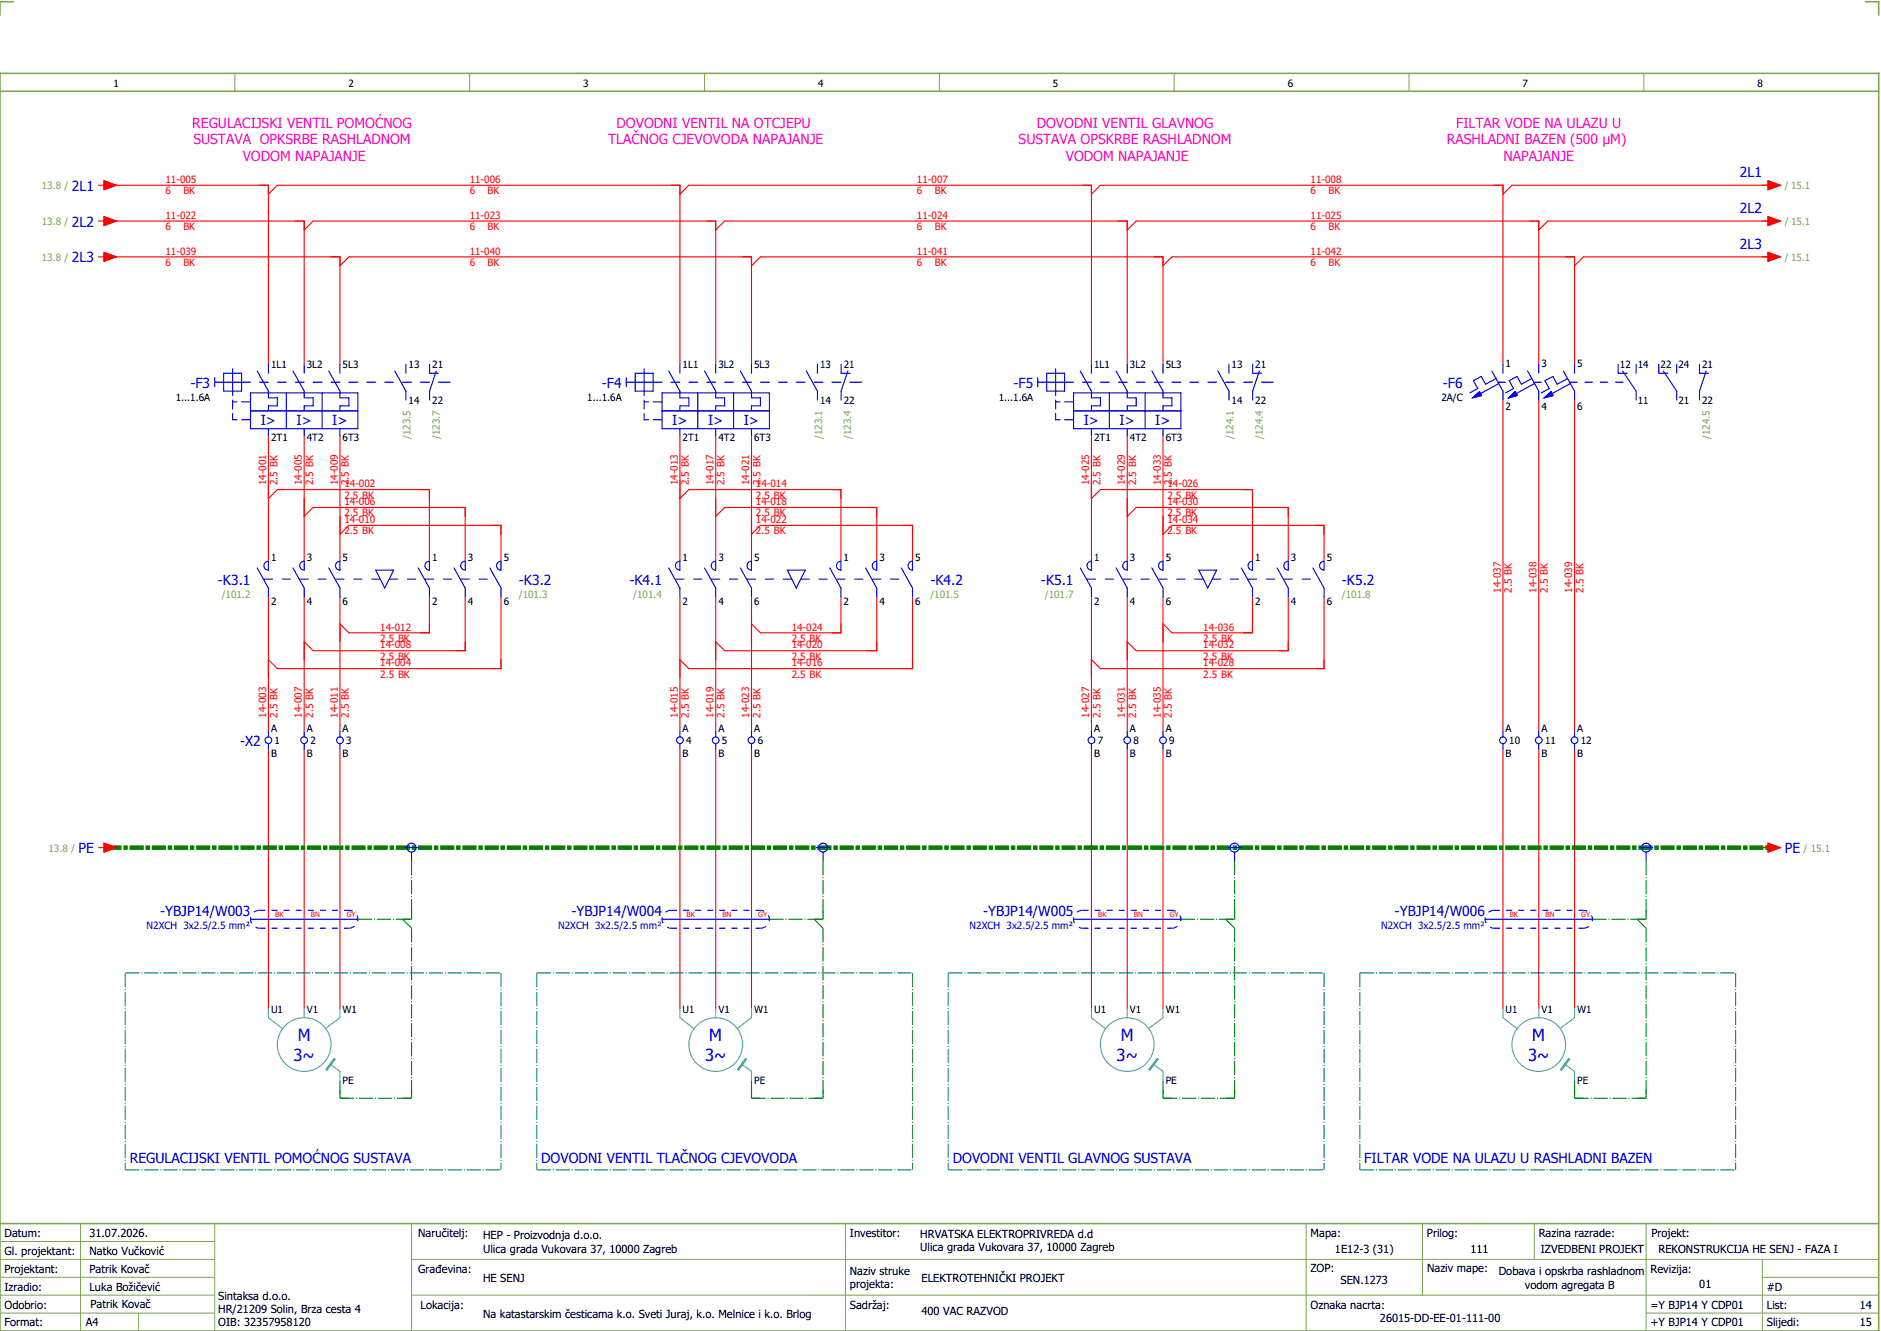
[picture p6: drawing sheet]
<svg xmlns="http://www.w3.org/2000/svg" width="421mm" height="297mm" viewBox="0 0 421 297" stroke-linecap="round" stroke-linejoin="round" font-family="sans-serif">
<path d="M0 16.4h420v281h-420zM3 .4h-3v3M417 .4h3v3M0 20.4h420M0 273.4h420" fill="none" stroke="#7ca552" stroke-width=".35"/>
<g fill="none" stroke="#7ca552" stroke-width=".22">
<path d="M52.5 16.4v4M105 16.4v4M157.5 16.4v4M210 16.4v4M262.5 16.4v4M315 16.4v4M367.5 16.4v4M0 277.4h48M18 273.4v24M48 273.4v24M92 273.4v24M189 273.4v24"/>
<path d="M292 273.4v23.8M318 273.4v16M343 273.4v8M368 273.4v23.8M0 281.4h48M0 285.4h47.8M0 293.4h47.8M31 293.4v4M47.8 289.4h-47.8M92 281.4h328M92 289.4h328M368 293.4h52"/>
<path d="M394 285.4h26M394 281.4v15.8"/>
</g>
<g fill="none" stroke="#f00" stroke-width=".25">
<path d="M22 41.4h1.2M22 49.4h1.2M22 57.4h1.2M23.2 40.4l2.8 1-2.8 1zM23.2 48.4l2.8 1-2.8 1zM23.2 56.4l2.8 1-2.8 1zM24 41.4h36v40M24 49.4h44v32M24 57.4h52v24M60 43.4l2-2h90v40M68 51.4l2-2h90v32M76 59.4l2-2h90v24"/>
<path d="M152 43.4l2-2h90v40M160 51.4l2-2h90v32M168 59.4l2-2h90v24M244 43.4l2-2h90v40M252 51.4l2-2h90v32M260 59.4l2-2h90v24M395.2 40.4l2.8 1-2.8 1zM395.2 48.4l2.8 1-2.8 1zM395.2 56.4l2.8 1-2.8 1zM396 41.4h-58l-2 2M396 49.4h-50l-2 2M396 57.4h-42l-2 2"/>
<path d="M60 97.4v28M68 97.4v28M76 97.4v28M152 97.4v28M160 97.4v28M168 97.4v28M244 97.4v28M252 97.4v28M260 97.4v28M336 89.4v74M344 89.4v74M352 89.4v74"/>
<path d="M60 111.4l2-2h34v16M68 115.4l2-2h34v12M76 119.4l2-2h34v8M152 111.4l2-2h34v16M160 115.4l2-2h34v12M168 119.4l2-2h34v8M244 111.4l2-2h34v16M252 115.4l2-2h34v12M260 119.4l2-2h34v8M60 133.4v30M68 133.4v30M76 133.4v30"/>
<path d="M96 133.4v8h-18l-2-2M104 133.4v12h-34l-2-2M112 133.4v16h-50l-2-2M152 133.4v30M160 133.4v30M168 133.4v30M188 133.4v8h-18l-2-2M196 133.4v12h-34l-2-2M204 133.4v16h-50l-2-2M244 133.4v30M252 133.4v30M260 133.4v30"/>
<path d="M280 133.4v8h-18l-2-2M288 133.4v12h-34l-2-2M296 133.4v16h-50l-2-2M60 167.4v58M68 167.4v58M76 167.4v58M152 167.4v58M160 167.4v58M168 167.4v58M244 167.4v58M252 167.4v58M260 167.4v58"/>
<path d="M336 167.4v58M344 167.4v58M352 167.4v58M22 189.4h1.2M23.2 188.4l2.8 1-2.8 1zM394 189.4h1.2M395.2 188.4l2.8 1-2.8 1z"/>
</g>
<g fill="none" stroke="#00be00" stroke-width=".25" stroke-dasharray="3.2 .4 .3 .4" stroke-linecap="butt">
<path d="M92 192.4v13M184 192.4v13M276 192.4v13M368 192.4v13M80 205.4h12M90 205.4h2M90 205.4l2 2M92 207.4v38M92 203.4v2M172 205.4h12M182 205.4h2M182 205.4l2 2"/>
<path d="M184 207.4v38M184 203.4v2M264 205.4h12M274 205.4h2M274 205.4l2 2M276 207.4v38M276 203.4v2M356 205.4h12M366 205.4h2M366 205.4l2 2M368 207.4v38M368 203.4v2"/>
<path d="M76 245.4h16M76 241.4v4M76 243.4v2M76 245.4h2M90 245.4h2M92 243.4v2M168 245.4h16M168 241.4v4M168 243.4v2M168 245.4h2M182 245.4h2M184 243.4v2"/>
<path d="M260 245.4h16M260 241.4v4M260 243.4v2M260 245.4h2M274 245.4h2M276 243.4v2M352 245.4h16M352 241.4v4M352 243.4v2M352 245.4h2M366 245.4h2M368 243.4v2"/>
</g>
<path d="M24 189.4h372" fill="none" stroke="#008000" stroke-width="1" stroke-dasharray="3.2 .4 1 .4" stroke-linecap="butt"/>
<path d="M59 129.4h26M87 129.4h23.9M151 129.4h26M179 129.4h23.9M243 129.4h26M271 129.4h23.9" fill="none" stroke="#00f" stroke-width=".25" stroke-dasharray="2 2" stroke-linecap="butt"/>
<g fill="none" stroke="#00f" stroke-width=".25">
<path d="M48 85.4h8M48 84.4v2M50 83.4h4v4h-4zM52 89.8h1M52 92.4v1.4h1M52 82.4v6M52 89.4v2M54 89.8h2M54 93.8h2M56 87.8h24v8h-24zM56 91.8h24M57.5 82.9l2.5 4.5v1.5h2v1.8h-2v1.1"/>
<path d="M58 85.4h2M60 81.4v2M60 95.8v1.6M62 85.4h2M64 87.8v8M65.5 82.9l2.5 4.5v1.5h2v1.8h-2v1.1M66 85.4h2M68 81.4v2M68 95.8v1.6M70 85.4h2M72 87.8v8M73.5 82.9l2.5 4.5v1.5h2v1.8h-2v1.1"/>
<path d="M74 85.4h2M76 81.4v2M76 95.8v1.6M78 85.4h2M82 85.4h2M86 85.4h2M88.2 82.9l2.5 4.5v2M90 85.4h2M90.7 81.4v2M94 85.4h2M96 81.4v2h2M97.5 82.9l-1.5 4.5v2"/>
<path d="M98 85.4h2.6M140 85.4h8M140 84.4v2M142 83.4h4v4h-4zM144 89.8h1M144 92.4v1.4h1M144 82.4v6M144 89.4v2M146 89.8h2M146 93.8h2M148 87.8h24v8h-24zM148 91.8h24"/>
<path d="M149.5 82.9l2.5 4.5v1.5h2v1.8h-2v1.1M150 85.4h2M152 81.4v2M152 95.8v1.6M154 85.4h2M156 87.8v8M157.5 82.9l2.5 4.5v1.5h2v1.8h-2v1.1M158 85.4h2M160 81.4v2M160 95.8v1.6M162 85.4h2M164 87.8v8"/>
<path d="M165.5 82.9l2.5 4.5v1.5h2v1.8h-2v1.1M166 85.4h2M168 81.4v2M168 95.8v1.6M170 85.4h2M174 85.4h2M178 85.4h2M180.3 82.9l2.4 4.5v2M182 85.4h2M182.7 81.4v2M186 85.4h2M188 81.4v2h2"/>
<path d="M188 87.4v2M189.5 82.9l-1.5 4.5M190 85.4h2.6M232 85.4h8M232 84.4v2M234 83.4h4v4h-4zM236 82.4v6M236 89.4v2M236 92.4v1.4h1M236 89.8h1M238 89.8h2M238 93.8h2"/>
<path d="M240 87.8h24v8h-24zM240 91.8h24M241.5 82.9l2.5 4.5v1.5h2v1.8h-2v1.1M242 85.4h2M244 81.4v2M244 95.8v1.6M246 85.4h2M248 87.8v8M249.5 82.9l2.5 4.5v1.5h2v1.8h-2v1.1M250 85.4h2M252 81.4v2M252 95.8v1.6"/>
<path d="M254 85.4h2M256 87.8v8M257.5 82.9l2.5 4.5v1.5h2v1.8h-2v1.1M258 85.4h2M260 81.4v2M260 95.8v1.6M262 85.4h2M266 85.4h2M270 85.4h2M272.2 82.9l2.6 4.5v2M274 85.4h2M274.7 81.4v2"/>
<path d="M278 85.4h2M280 81.4v2h2M281.5 82.9l-1.5 4.5v2M282 85.4h2.7M329.2 88.9l1.5-1.4 .5 .9zM333.5 82.9l2.5 4.5v2M334.4 84.6l-2.3 1.3-1-1.8-1.7 1 1 1.7-1.8 1M334.9 85.4h1.7M335.1 85.7l-4.1 2.2M336 81.4v2M337.2 88.9l1.5-1.4 .5 .9zM341.5 82.9l2.5 4.5v2"/>
<path d="M342.4 84.6l-2.3 1.3-1-1.8-1.7 1 1 1.7-1.8 1M342.9 85.4h1.7M343.1 85.7l-4.1 2.2M344 81.4v2M345.2 88.9l1.5-1.4 .5 .9zM349.5 82.9l2.5 4.5v2M350.4 84.6l-2.3 1.3-1-1.8-1.7 1 1 1.7-1.8 1M350.9 85.4h1.7M351.1 85.7l-4.1 2.2M352 81.4v2M354.3 85.4h1.7M357.7 85.4h1.7"/>
<path d="M361.2 85.4h1.7M361.7 81.4v2h2M362.8 82.9l3 4.5v2M365.7 81.4v2M370.8 81.4v2h2M371.8 82.9l3 4.5v2M374.8 81.4v2M379.9 81.4v2h2M381.4 82.9l-1.5 4.5v2M57.5 126.9l2.5 4.5v2M59.3 125.7l.7-.3v2a1 1 0 0 1-.9-.6 1 1 0 0 1 .2-1.1zM65.5 126.9l2.5 4.5v2"/>
<path d="M67.3 125.7l.7-.3v2a1 1 0 0 1-.9-.6 1 1 0 0 1 .2-1.1zM73.5 126.9l2.5 4.5v2M75.3 125.7l.7-.3v2a1 1 0 0 1-.9-.6 1 1 0 0 1 .2-1.1zM84 127.4h4l-2 4zM93.5 126.9l2.5 4.5v2M95.3 125.7l.7-.3v2a1 1 0 0 1-.9-.6 1 1 0 0 1 .2-1.1zM101.5 126.9l2.5 4.5v2M103.3 125.7l.7-.3v2a1 1 0 0 1-.9-.6 1 1 0 0 1 .2-1.1zM109.5 126.9l2.5 4.5v2M111.3 125.7l.7-.3v2a1 1 0 0 1-.9-.6 1 1 0 0 1 .2-1.1zM149.5 126.9l2.5 4.5v2M151.3 125.7l.7-.3v2a1 1 0 0 1-.9-.6 1 1 0 0 1 .2-1.1z"/>
<path d="M157.5 126.9l2.5 4.5v2M159.3 125.7l.7-.3v2a1 1 0 0 1-.9-.6 1 1 0 0 1 .2-1.1zM165.5 126.9l2.5 4.5v2M167.3 125.7l.7-.3v2a1 1 0 0 1-.9-.6 1 1 0 0 1 .2-1.1zM176 127.4h4l-2 4zM185.5 126.9l2.5 4.5v2M187.3 125.7l.7-.3v2a1 1 0 0 1-.9-.6 1 1 0 0 1 .2-1.1zM193.5 126.9l2.5 4.5v2M195.3 125.7l.7-.3v2a1 1 0 0 1-.9-.6 1 1 0 0 1 .2-1.1zM201.5 126.9l2.5 4.5v2M203.3 125.7l.7-.3v2a1 1 0 0 1-.9-.6 1 1 0 0 1 .2-1.1zM241.5 126.9l2.5 4.5v2"/>
<path d="M243.3 125.7l.7-.3v2a1 1 0 0 1-.9-.6 1 1 0 0 1 .2-1.1zM249.5 126.9l2.5 4.5v2M251.3 125.7l.7-.3v2a1 1 0 0 1-.9-.6 1 1 0 0 1 .2-1.1zM257.5 126.9l2.5 4.5v2M259.3 125.7l.7-.3v2a1 1 0 0 1-.9-.6 1 1 0 0 1 .2-1.1zM268 127.4h4l-2 4zM277.5 126.9l2.5 4.5v2M279.3 125.7l.7-.3v2a1 1 0 0 1-.9-.6 1 1 0 0 1 .2-1.1zM285.5 126.9l2.5 4.5v2M287.3 125.7l.7-.3v2a1 1 0 0 1-.9-.6 1 1 0 0 1 .2-1.1zM293.5 126.9l2.5 4.5v2M295.3 125.7l.7-.3v2a1 1 0 0 1-.9-.6 1 1 0 0 1 .2-1.1z"/>
<path d="M60 163.4v1.2M60 166.1v1.3M68 163.4v1.2M68 166.1v1.3M76 163.4v1.2M76 166.1v1.3M152 163.4v1.2M152 166.1v1.3M160 163.4v1.2M160 166.1v1.3M168 163.4v1.2M168 166.1v1.3"/>
<path d="M244 163.4v1.2M244 166.1v1.3M252 163.4v1.2M252 166.1v1.3M260 163.4v1.2M260 166.1v1.3M336 163.4v1.2M336 166.1v1.3M344 163.4v1.2M344 166.1v1.3M352 163.4v1.2M352 166.1v1.3"/>
<path d="M90.5 189.4h3M92 190.4v2M182.5 189.4h3M184 190.4v2M274.5 189.4h3M276 190.4v2M366.5 189.4h3M368 190.4v2M56 205.4h24M148 205.4h24M240 205.4h24M332 205.4h24"/>
<circle cx="60" cy="165.4" r=".75"/>
<circle cx="68" cy="165.4" r=".75"/>
<circle cx="76" cy="165.4" r=".75"/>
<circle cx="152" cy="165.4" r=".75"/>
<circle cx="160" cy="165.4" r=".75"/>
<circle cx="168" cy="165.4" r=".75"/>
<circle cx="244" cy="165.4" r=".75"/>
<circle cx="252" cy="165.4" r=".75"/>
<circle cx="260" cy="165.4" r=".75"/>
<circle cx="336" cy="165.4" r=".75"/>
<circle cx="344" cy="165.4" r=".75"/>
<circle cx="352" cy="165.4" r=".75"/>
<circle cx="92" cy="189.4" r="1"/>
<circle cx="184" cy="189.4" r="1"/>
<circle cx="276" cy="189.4" r="1"/>
<circle cx="368" cy="189.4" r="1"/>
</g>
<g fill="none" stroke="#007f7f" stroke-width=".25" stroke-dasharray="3.2 .4 .3 .4" stroke-linecap="butt">
<path d="M28 217.4h84M28 217.4v44M112 217.4v44M120 217.4h84M120 217.4v44M204 217.4v44M212 217.4h84M212 217.4v44M296 217.4v44M304 217.4h84M304 217.4v44M388 217.4v44"/>
<path d="M28 261.4h84M120 261.4h84M212 261.4h84M304 261.4h84"/>
</g>
<g fill="#00f" stroke="#00f" stroke-width=".22">
<path d="M337.2 88.9l1.5-1.4 .5 .9z"/>
<path d="M329.2 88.9l1.5-1.4 .5 .9z"/>
<path d="M345.2 88.9l1.5-1.4 .5 .9z"/>
</g>
<g fill="none" stroke="#00f" stroke-width=".25" stroke-dasharray="1.4 1.4" stroke-linecap="butt">
<path d="M58 207.4h20M58 203.4h20M58 203.4a2 2 0 0 0-2 2 2 2 0 0 0 2 2M78 207.4a2 2 0 0 0 2-2 2 2 0 0 0-2-2M150 207.4h20M150 203.4h20M150 203.4a2 2 0 0 0-2 2 2 2 0 0 0 2 2M170 207.4a2 2 0 0 0 2-2 2 2 0 0 0-2-2M242 207.4h20M242 203.4h20M242 203.4a2 2 0 0 0-2 2 2 2 0 0 0 2 2M262 207.4a2 2 0 0 0 2-2 2 2 0 0 0-2-2"/>
<path d="M334 207.4h20M334 203.4h20M334 203.4a2 2 0 0 0-2 2 2 2 0 0 0 2 2M354 207.4a2 2 0 0 0 2-2 2 2 0 0 0-2-2"/>
</g>
<g fill="none" stroke="#52a5a5" stroke-width=".25">
<path d="M60 225.4v2l3.2 2.5M68 225.4v2M73.8 237.7l2.2 1.7v2M74.7 236.5l.2 .2-1.8 2.4-.2-.2zM76 225.4v2l-3.2 2.4M152 225.4v2l3.2 2.5M160 225.4v2M165.8 237.7l2.2 1.7v2M166.7 236.5l.2 .2-1.8 2.4-.2-.2zM168 225.4v2l-3.2 2.4M244 225.4v2l3.2 2.5M252 225.4v2"/>
<path d="M257.8 237.7l2.2 1.7v2M258.7 236.5l.2 .2-1.8 2.4-.2-.2zM260 225.4v2l-3.2 2.4M336 225.4v2l3.2 2.5M344 225.4v2M349.8 237.7l2.2 1.7v2M350.7 236.5l.2 .2-1.8 2.4-.2-.2zM352 225.4v2l-3.2 2.4"/>
<circle cx="68" cy="233.4" r="6"/>
<circle cx="160" cy="233.4" r="6"/>
<circle cx="252" cy="233.4" r="6"/>
<circle cx="344" cy="233.4" r="6"/>
</g>
<g fill="#52a5a5" stroke="#52a5a5" stroke-width=".22">
<path d="M74.7 236.5l.2 .2-1.8 2.4-.2-.2z"/>
<path d="M166.7 236.5l.2 .2-1.8 2.4-.2-.2z"/>
<path d="M258.7 236.5l.2 .2-1.8 2.4-.2-.2z"/>
<path d="M350.7 236.5l.2 .2-1.8 2.4-.2-.2z"/>
</g>
<g fill="#f00" stroke="#f00" stroke-width=".22">
<path d="M23.2 188.4l2.8 1-2.8 1z"/>
<path d="M395.2 188.4l2.8 1-2.8 1z"/>
<path d="M23.2 40.4l2.8 1-2.8 1z"/>
<path d="M23.2 48.4l2.8 1-2.8 1z"/>
<path d="M23.2 56.4l2.8 1-2.8 1z"/>
<path d="M395.2 40.4l2.8 1-2.8 1z"/>
<path d="M395.2 48.4l2.8 1-2.8 1z"/>
<path d="M395.2 56.4l2.8 1-2.8 1z"/>
</g>
<g font-size="3.7" fill="#00f">
<text x="66.6" y="232.6">M</text>
<text x="158.6" y="232.6">M</text>
<text x="250.6" y="232.6">M</text>
<text x="342.6" y="232.6">M</text>
<text x="65.6" y="237.1">3~</text>
<text x="157.6" y="237.1">3~</text>
<text x="249.6" y="237.1">3~</text>
<text x="341.6" y="237.1">3~</text>
</g>
<g font-size="3.1" fill="#f0f">
<text x="43" y="28.5">REGULACIJSKI VENTIL POMOĆNOG</text>
<text x="137.8" y="28.5">DOVODNI VENTIL NA OTCJEPU</text>
<text x="231.8" y="28.5">DOVODNI VENTIL GLAVNOG</text>
<text x="325.5" y="28.5">FILTAR VODE NA ULAZU U</text>
<text x="43.2" y="32.3">SUSTAVA OPKSRBE RASHLADNOM</text>
<text x="135.9" y="32.3">TLAČNOG CJEVOVODA NAPAJANJE</text>
<text x="227.7" y="32.3">SUSTAVA OPSKRBE RASHLADNOM</text>
<text x="323.4" y="32.3">RASHLADNI BAZEN (500 μM)</text>
<text x="54.3" y="36">VODOM NAPAJANJE</text>
<text x="238.3" y="36">VODOM NAPAJANJE</text>
<text x="336.1" y="36">NAPAJANJE</text>
</g>
<g font-size="3.1" fill="#00f">
<text x="389" y="39.6">2L1</text>
<text x="16.1" y="42.6">2L1</text>
<text x="389" y="47.6">2L2</text>
<text x="16.1" y="50.6">2L2</text>
<text x="16.1" y="58.6">2L3</text>
<text x="389" y="55.6">2L3</text>
<text x="42.6" y="86.6">-F3</text>
<text x="134.6" y="86.6">-F4</text>
<text x="226.6" y="86.6">-F5</text>
<text x="322.6" y="86.6">-F6</text>
<text x="58.3" y="95">I&gt;</text>
<text x="66.3" y="95">I&gt;</text>
<text x="74.3" y="95">I&gt;</text>
<text x="150.3" y="95">I&gt;</text>
<text x="158.3" y="95">I&gt;</text>
<text x="166.3" y="95">I&gt;</text>
<text x="242.3" y="95">I&gt;</text>
<text x="250.3" y="95">I&gt;</text>
<text x="258.3" y="95">I&gt;</text>
<text x="48.7" y="130.6">-K3.1</text>
<text x="116" y="130.6">-K3.2</text>
<text x="140.7" y="130.6">-K4.1</text>
<text x="208" y="130.6">-K4.2</text>
<text x="232.7" y="130.6">-K5.1</text>
<text x="300" y="130.6">-K5.2</text>
<text x="53.7" y="166.6">-X2</text>
<text x="17.5" y="190.6">PE</text>
<text x="399" y="190.6">PE</text>
<text x="35.8" y="204.8">-YBJP14/W003</text>
<text x="127.8" y="204.8">-YBJP14/W004</text>
<text x="219.8" y="204.8">-YBJP14/W005</text>
<text x="311.8" y="204.8">-YBJP14/W006</text>
<text x="29" y="259.8">REGULACIJSKI VENTIL POMOĆNOG SUSTAVA</text>
<text x="121" y="259.8">DOVODNI VENTIL TLAČNOG CJEVOVODA</text>
<text x="213" y="259.8">DOVODNI VENTIL GLAVNOG SUSTAVA</text>
<text x="305" y="259.8">FILTAR VODE NA ULAZU U RASHLADNI BAZEN</text>
</g>
<g font-size="2.5">
<text x="1" y="276.4">Datum:</text>
<text x="1" y="280.4">Gl. projektant:</text>
<text x="20" y="276.4">31.07.2026.</text>
<text x="20" y="280.4">Natko Vučković</text>
<text x="93.5" y="276.4">Naručitelj:</text>
<text x="108" y="276.9">HEP - Proizvodnja d.o.o.</text>
<text x="108" y="279.9">Ulica grada Vukovara 37, 10000 Zagreb</text>
<text x="190" y="276.4">Investitor:</text>
<text x="205.7" y="276.6">HRVATSKA ELEKTROPRIVREDA d.d</text>
<text x="205.7" y="279.6">Ulica grada Vukovara 37, 10000 Zagreb</text>
<text x="293" y="276.4">Mapa:</text>
<text x="298.4" y="279.9">1E12-3 (31)</text>
<text x="319" y="276.4">Prilog:</text>
<text x="328.7" y="279.9">111</text>
<text x="344" y="276.4">Razina razrade:</text>
<text x="344.4" y="279.9">IZVEDBENI PROJEKT</text>
<text x="369.2" y="276.3">Projekt:</text>
<text x="370.8" y="279.9">REKONSTRUKCIJA HE SENJ - FAZA I</text>
<text x="1" y="284.4">Projektant:</text>
<text x="20" y="284.4">Patrik Kovač</text>
<text x="93.5" y="284.4">Građevina:</text>
<text x="108" y="286.4">HE SENJ</text>
<text x="190" y="284.9">Naziv struke</text>
<text x="190" y="287.9">projekta:</text>
<text x="206" y="286.5">ELEKTROTEHNIČKI PROJEKT</text>
<text x="293" y="284.3">ZOP:</text>
<text x="299.7" y="286.9">SEN.1273</text>
<text x="319" y="284.3">Naziv mape:</text>
<text x="335.1" y="285">Dobava i opskrba rashladnom</text>
<text x="340.9" y="288">vodom agregata B</text>
<text x="369" y="284.4">Revizija:</text>
<text x="379.9" y="287.9">01</text>
<text x="1" y="288.4">Izradio:</text>
<text x="1" y="292.4">Odobrio:</text>
<text x="20" y="288.4">Luka Božičević</text>
<text x="20.2" y="292.3">Patrik Kovač</text>
<text x="48.8" y="290.4">Sintaksa d.o.o.</text>
<text x="48.8" y="293.4">HR/21209 Solin, Brza cesta 4</text>
<text x="94" y="292.4">Lokacija:</text>
<text x="190" y="292.4">Sadržaj:</text>
<text x="206" y="293.9">400 VAC RAZVOD</text>
<text x="293" y="292.4">Oznaka nacrta:</text>
<text x="369" y="292.4">=Y BJP14 Y CDP01</text>
<text x="395" y="292.4">List:</text>
<text x="395" y="288.4">#D</text>
<text x="415.8" y="292.4">14</text>
<text x="1" y="296.4">Format:</text>
<text x="19.2" y="296.4">A4</text>
<text x="48.8" y="296.4">OIB: 32357958120</text>
<text x="108" y="294.4">Na katastarskim česticama k.o. Sveti Juraj, k.o. Melnice i k.o. Brlog</text>
<text x="308.5" y="295.4">26015-DD-EE-01-111-00</text>
<text x="369" y="296.4">+Y BJP14 Y CDP01</text>
<text x="395" y="296.4">Slijedi:</text>
<text x="415.8" y="296.4">15</text>
</g>
<g font-size="2.2">
<text x="25.4" y="19.4">1</text>
<text x="77.9" y="19.4">2</text>
<text x="130.4" y="19.4">3</text>
<text x="182.9" y="19.4">4</text>
<text x="235.4" y="19.4">5</text>
<text x="287.9" y="19.4">6</text>
<text x="340.4" y="19.4">7</text>
<text x="392.9" y="19.4">8</text>
<text x="60.6" y="82.3">1L1</text>
<text x="68.6" y="82.3">3L2</text>
<text x="76.6" y="82.3">5L3</text>
<text x="91.3" y="82.3">13</text>
<text x="96.6" y="82.3">21</text>
<text x="152.6" y="82.3">1L1</text>
<text x="160.6" y="82.3">3L2</text>
<text x="168.6" y="82.3">5L3</text>
<text x="183.3" y="82.3">13</text>
<text x="188.6" y="82.3">21</text>
<text x="244.6" y="82.3">1L1</text>
<text x="252.6" y="82.3">3L2</text>
<text x="260.6" y="82.3">5L3</text>
<text x="275.3" y="82.3">13</text>
<text x="280.6" y="82.3">21</text>
<text x="336.6" y="81.9">1</text>
<text x="344.6" y="81.9">3</text>
<text x="352.6" y="81.9">5</text>
<text x="362.2" y="82.3">12</text>
<text x="366.2" y="82.3">14</text>
<text x="371.2" y="82.3">22</text>
<text x="375.2" y="82.3">24</text>
<text x="380.5" y="82.3">21</text>
<text x="39.3" y="89.5">1...1.6A</text>
<text x="131.3" y="89.5">1...1.6A</text>
<text x="223.3" y="89.5">1...1.6A</text>
<text x="322.2" y="89.5">2A/C</text>
<text x="91.3" y="90.2">14</text>
<text x="96.6" y="90.2">22</text>
<text x="183.3" y="90.2">14</text>
<text x="188.6" y="90.2">22</text>
<text x="275.3" y="90.2">14</text>
<text x="280.6" y="90.2">22</text>
<text x="336.6" y="91.6">2</text>
<text x="344.6" y="91.6">4</text>
<text x="352.6" y="91.6">6</text>
<text x="366.2" y="90.2">11</text>
<text x="375.2" y="90.2">21</text>
<text x="380.5" y="90.2">22</text>
<text x="60.6" y="98.6">2T1</text>
<text x="68.6" y="98.6">4T2</text>
<text x="76.6" y="98.6">6T3</text>
<text x="152.6" y="98.6">2T1</text>
<text x="160.6" y="98.6">4T2</text>
<text x="168.6" y="98.6">6T3</text>
<text x="244.6" y="98.6">2T1</text>
<text x="252.6" y="98.6">4T2</text>
<text x="260.6" y="98.6">6T3</text>
<text x="60.6" y="125.3">1</text>
<text x="68.6" y="125.3">3</text>
<text x="76.6" y="125.3">5</text>
<text x="96.6" y="125.3">1</text>
<text x="104.6" y="125.3">3</text>
<text x="112.6" y="125.3">5</text>
<text x="152.6" y="125.3">1</text>
<text x="160.6" y="125.3">3</text>
<text x="168.6" y="125.3">5</text>
<text x="188.6" y="125.3">1</text>
<text x="196.6" y="125.3">3</text>
<text x="204.6" y="125.3">5</text>
<text x="244.6" y="125.3">1</text>
<text x="252.6" y="125.3">3</text>
<text x="260.6" y="125.3">5</text>
<text x="280.6" y="125.3">1</text>
<text x="288.6" y="125.3">3</text>
<text x="296.6" y="125.3">5</text>
<text x="60.6" y="135.2">2</text>
<text x="68.6" y="135.2">4</text>
<text x="76.6" y="135.2">6</text>
<text x="96.6" y="135.2">2</text>
<text x="104.6" y="135.2">4</text>
<text x="112.6" y="135.2">6</text>
<text x="152.6" y="135.2">2</text>
<text x="160.6" y="135.2">4</text>
<text x="168.6" y="135.2">6</text>
<text x="188.6" y="135.2">2</text>
<text x="196.6" y="135.2">4</text>
<text x="204.6" y="135.2">6</text>
<text x="244.6" y="135.2">2</text>
<text x="252.6" y="135.2">4</text>
<text x="260.6" y="135.2">6</text>
<text x="280.6" y="135.2">2</text>
<text x="288.6" y="135.2">4</text>
<text x="296.6" y="135.2">6</text>
<text x="60.6" y="163.5">A</text>
<text x="61.4" y="166.3">1</text>
<text x="68.6" y="163.5">A</text>
<text x="69.4" y="166.3">2</text>
<text x="76.6" y="163.5">A</text>
<text x="77.4" y="166.3">3</text>
<text x="152.6" y="163.5">A</text>
<text x="153.4" y="166.3">4</text>
<text x="160.6" y="163.5">A</text>
<text x="161.4" y="166.3">5</text>
<text x="168.6" y="163.5">A</text>
<text x="169.4" y="166.3">6</text>
<text x="244.6" y="163.5">A</text>
<text x="245.4" y="166.3">7</text>
<text x="252.6" y="163.5">A</text>
<text x="253.4" y="166.3">8</text>
<text x="260.6" y="163.5">A</text>
<text x="261.4" y="166.3">9</text>
<text x="336.6" y="163.5">A</text>
<text x="337.4" y="166.3">10</text>
<text x="344.6" y="163.5">A</text>
<text x="345.4" y="166.3">11</text>
<text x="352.6" y="163.5">A</text>
<text x="353.4" y="166.3">12</text>
<text x="60.6" y="169">B</text>
<text x="68.6" y="169">B</text>
<text x="76.6" y="169">B</text>
<text x="152.6" y="169">B</text>
<text x="160.6" y="169">B</text>
<text x="168.6" y="169">B</text>
<text x="244.6" y="169">B</text>
<text x="252.6" y="169">B</text>
<text x="260.6" y="169">B</text>
<text x="336.6" y="169">B</text>
<text x="344.6" y="169">B</text>
<text x="352.6" y="169">B</text>
<text x="60.6" y="226.3">U1</text>
<text x="68.6" y="226.3">V1</text>
<text x="76.6" y="226.3">W1</text>
<text x="152.6" y="226.3">U1</text>
<text x="160.6" y="226.3">V1</text>
<text x="168.6" y="226.3">W1</text>
<text x="244.6" y="226.3">U1</text>
<text x="252.6" y="226.3">V1</text>
<text x="260.6" y="226.3">W1</text>
<text x="336.6" y="226.3">U1</text>
<text x="344.6" y="226.3">V1</text>
<text x="352.6" y="226.3">W1</text>
<text x="76.6" y="242.2">PE</text>
<text x="168.6" y="242.2">PE</text>
<text x="260.6" y="242.2">PE</text>
<text x="352.6" y="242.2">PE</text>
</g>
<g font-size="2.2" fill="#f00">
<text x="37" y="40.9">11-005</text>
<text x="105" y="40.9">11-006</text>
<text x="205" y="40.9">11-007</text>
<text x="293" y="40.9">11-008</text>
<text x="37" y="43.4">6</text>
<text x="41" y="43.4">BK</text>
<text x="105" y="43.4">6</text>
<text x="109" y="43.4">BK</text>
<text x="205" y="43.4">6</text>
<text x="209" y="43.4">BK</text>
<text x="293" y="43.4">6</text>
<text x="297" y="43.4">BK</text>
<text x="37" y="48.9">11-022</text>
<text x="37" y="51.4">6</text>
<text x="41" y="51.4">BK</text>
<text x="105" y="48.9">11-023</text>
<text x="105" y="51.4">6</text>
<text x="109" y="51.4">BK</text>
<text x="205" y="48.9">11-024</text>
<text x="205" y="51.4">6</text>
<text x="209" y="51.4">BK</text>
<text x="293" y="48.9">11-025</text>
<text x="293" y="51.4">6</text>
<text x="297" y="51.4">BK</text>
<text x="37" y="56.9">11-039</text>
<text x="37" y="59.4">6</text>
<text x="41" y="59.4">BK</text>
<text x="105" y="56.9">11-040</text>
<text x="105" y="59.4">6</text>
<text x="109" y="59.4">BK</text>
<text x="205" y="56.9">11-041</text>
<text x="205" y="59.4">6</text>
<text x="209" y="59.4">BK</text>
<text x="293" y="56.9">11-042</text>
<text x="293" y="59.4">6</text>
<text x="297" y="59.4">BK</text>
<text x="59.5" y="108.4" transform="rotate(-90 59.5 108.4)">14-001</text>
<text x="62" y="108.4" transform="rotate(-90 62 108.4)">2.5 BK</text>
<text x="67.5" y="108.4" transform="rotate(-90 67.5 108.4)">14-005</text>
<text x="70" y="108.4" transform="rotate(-90 70 108.4)">2.5 BK</text>
<text x="75.5" y="108.4" transform="rotate(-90 75.5 108.4)">14-009</text>
<text x="77" y="108.9">14-002</text>
<text x="77" y="111.4">2.5 BK</text>
<text x="77" y="112.9">14-006</text>
<text x="78" y="108.4" transform="rotate(-90 78 108.4)">2.5 BK</text>
<text x="151.5" y="108.4" transform="rotate(-90 151.5 108.4)">14-013</text>
<text x="154" y="108.4" transform="rotate(-90 154 108.4)">2.5 BK</text>
<text x="159.5" y="108.4" transform="rotate(-90 159.5 108.4)">14-017</text>
<text x="162" y="108.4" transform="rotate(-90 162 108.4)">2.5 BK</text>
<text x="167.5" y="108.4" transform="rotate(-90 167.5 108.4)">14-021</text>
<text x="169" y="108.9">14-014</text>
<text x="169" y="111.4">2.5 BK</text>
<text x="169" y="112.9">14-018</text>
<text x="170" y="108.4" transform="rotate(-90 170 108.4)">2.5 BK</text>
<text x="243.5" y="108.4" transform="rotate(-90 243.5 108.4)">14-025</text>
<text x="246" y="108.4" transform="rotate(-90 246 108.4)">2.5 BK</text>
<text x="251.5" y="108.4" transform="rotate(-90 251.5 108.4)">14-029</text>
<text x="254" y="108.4" transform="rotate(-90 254 108.4)">2.5 BK</text>
<text x="259.5" y="108.4" transform="rotate(-90 259.5 108.4)">14-033</text>
<text x="261" y="108.9">14-026</text>
<text x="261" y="111.4">2.5 BK</text>
<text x="261" y="112.9">14-030</text>
<text x="262" y="108.4" transform="rotate(-90 262 108.4)">2.5 BK</text>
<text x="77" y="115.4">2.5 BK</text>
<text x="77" y="116.9">14-010</text>
<text x="77" y="119.4">2.5 BK</text>
<text x="169" y="115.4">2.5 BK</text>
<text x="169" y="116.9">14-022</text>
<text x="169" y="119.4">2.5 BK</text>
<text x="261" y="115.4">2.5 BK</text>
<text x="261" y="116.9">14-034</text>
<text x="261" y="119.4">2.5 BK</text>
<text x="335.5" y="132.4" transform="rotate(-90 335.5 132.4)">14-037</text>
<text x="338" y="132.4" transform="rotate(-90 338 132.4)">2.5 BK</text>
<text x="343.5" y="132.4" transform="rotate(-90 343.5 132.4)">14-038</text>
<text x="346" y="132.4" transform="rotate(-90 346 132.4)">2.5 BK</text>
<text x="351.5" y="132.4" transform="rotate(-90 351.5 132.4)">14-039</text>
<text x="354" y="132.4" transform="rotate(-90 354 132.4)">2.5 BK</text>
<text x="85" y="140.9">14-012</text>
<text x="85" y="143.4">2.5 BK</text>
<text x="177" y="140.9">14-024</text>
<text x="177" y="143.4">2.5 BK</text>
<text x="269" y="140.9">14-036</text>
<text x="269" y="143.4">2.5 BK</text>
<text x="85" y="144.9">14-008</text>
<text x="85" y="147.4">2.5 BK</text>
<text x="85" y="148.9">14-004</text>
<text x="177" y="144.9">14-020</text>
<text x="177" y="147.4">2.5 BK</text>
<text x="177" y="148.9">14-016</text>
<text x="269" y="144.9">14-032</text>
<text x="269" y="147.4">2.5 BK</text>
<text x="269" y="148.9">14-028</text>
<text x="85" y="151.4">2.5 BK</text>
<text x="177" y="151.4">2.5 BK</text>
<text x="269" y="151.4">2.5 BK</text>
<text x="59.5" y="160.4" transform="rotate(-90 59.5 160.4)">14-003</text>
<text x="62" y="160.4" transform="rotate(-90 62 160.4)">2.5 BK</text>
<text x="67.5" y="160.4" transform="rotate(-90 67.5 160.4)">14-007</text>
<text x="70" y="160.4" transform="rotate(-90 70 160.4)">2.5 BK</text>
<text x="75.5" y="160.4" transform="rotate(-90 75.5 160.4)">14-011</text>
<text x="78" y="160.4" transform="rotate(-90 78 160.4)">2.5 BK</text>
<text x="151.5" y="160.4" transform="rotate(-90 151.5 160.4)">14-015</text>
<text x="154" y="160.4" transform="rotate(-90 154 160.4)">2.5 BK</text>
<text x="159.5" y="160.4" transform="rotate(-90 159.5 160.4)">14-019</text>
<text x="162" y="160.4" transform="rotate(-90 162 160.4)">2.5 BK</text>
<text x="167.5" y="160.4" transform="rotate(-90 167.5 160.4)">14-023</text>
<text x="170" y="160.4" transform="rotate(-90 170 160.4)">2.5 BK</text>
<text x="243.5" y="160.4" transform="rotate(-90 243.5 160.4)">14-027</text>
<text x="246" y="160.4" transform="rotate(-90 246 160.4)">2.5 BK</text>
<text x="251.5" y="160.4" transform="rotate(-90 251.5 160.4)">14-031</text>
<text x="254" y="160.4" transform="rotate(-90 254 160.4)">2.5 BK</text>
<text x="259.5" y="160.4" transform="rotate(-90 259.5 160.4)">14-035</text>
<text x="262" y="160.4" transform="rotate(-90 262 160.4)">2.5 BK</text>
</g>
<g font-size="2.2" fill="#7ca552">
<text x="9.4" y="42.3">13.8 /</text>
<text x="399" y="42.3">/ 15.1</text>
<text x="9.4" y="50.3">13.8 /</text>
<text x="399" y="50.3">/ 15.1</text>
<text x="9.4" y="58.3">13.8 /</text>
<text x="399" y="58.3">/ 15.1</text>
<text x="91.8" y="98.1" transform="rotate(-90 91.8 98.1)">/123.5</text>
<text x="98.3" y="98.1" transform="rotate(-90 98.3 98.1)">/123.7</text>
<text x="183.8" y="98.1" transform="rotate(-90 183.8 98.1)">/123.1</text>
<text x="190.3" y="98.1" transform="rotate(-90 190.3 98.1)">/123.4</text>
<text x="275.8" y="98.1" transform="rotate(-90 275.8 98.1)">/124.1</text>
<text x="282.3" y="98.1" transform="rotate(-90 282.3 98.1)">/124.4</text>
<text x="382.2" y="98.1" transform="rotate(-90 382.2 98.1)">/124.5</text>
<text x="49.6" y="133.5">/101.2</text>
<text x="116" y="133.5">/101.3</text>
<text x="141.6" y="133.5">/101.4</text>
<text x="208" y="133.5">/101.5</text>
<text x="233.6" y="133.5">/101.7</text>
<text x="300" y="133.5">/101.8</text>
<text x="10.9" y="190.3">13.8 /</text>
<text x="403.2" y="190.3">/ 15.1</text>
</g>
<g font-size="2.2" fill="#00f">
<text x="32.8" y="207.6">N2XCH 3x2.5/2.5 mm²</text>
<text x="124.8" y="207.6">N2XCH 3x2.5/2.5 mm²</text>
<text x="216.8" y="207.6">N2XCH 3x2.5/2.5 mm²</text>
<text x="308.8" y="207.6">N2XCH 3x2.5/2.5 mm²</text>
</g>
<g font-size="1.6" fill="#f00">
<text x="61.5" y="204.9">BK</text>
<text x="69.5" y="204.9">BN</text>
<text x="77.5" y="204.9">GY</text>
<text x="153.5" y="204.9">BK</text>
<text x="161.5" y="204.9">BN</text>
<text x="169.5" y="204.9">GY</text>
<text x="245.5" y="204.9">BK</text>
<text x="253.5" y="204.9">BN</text>
<text x="261.5" y="204.9">GY</text>
<text x="337.5" y="204.9">BK</text>
<text x="345.5" y="204.9">BN</text>
<text x="353.5" y="204.9">GY</text>
</g>
</svg>
